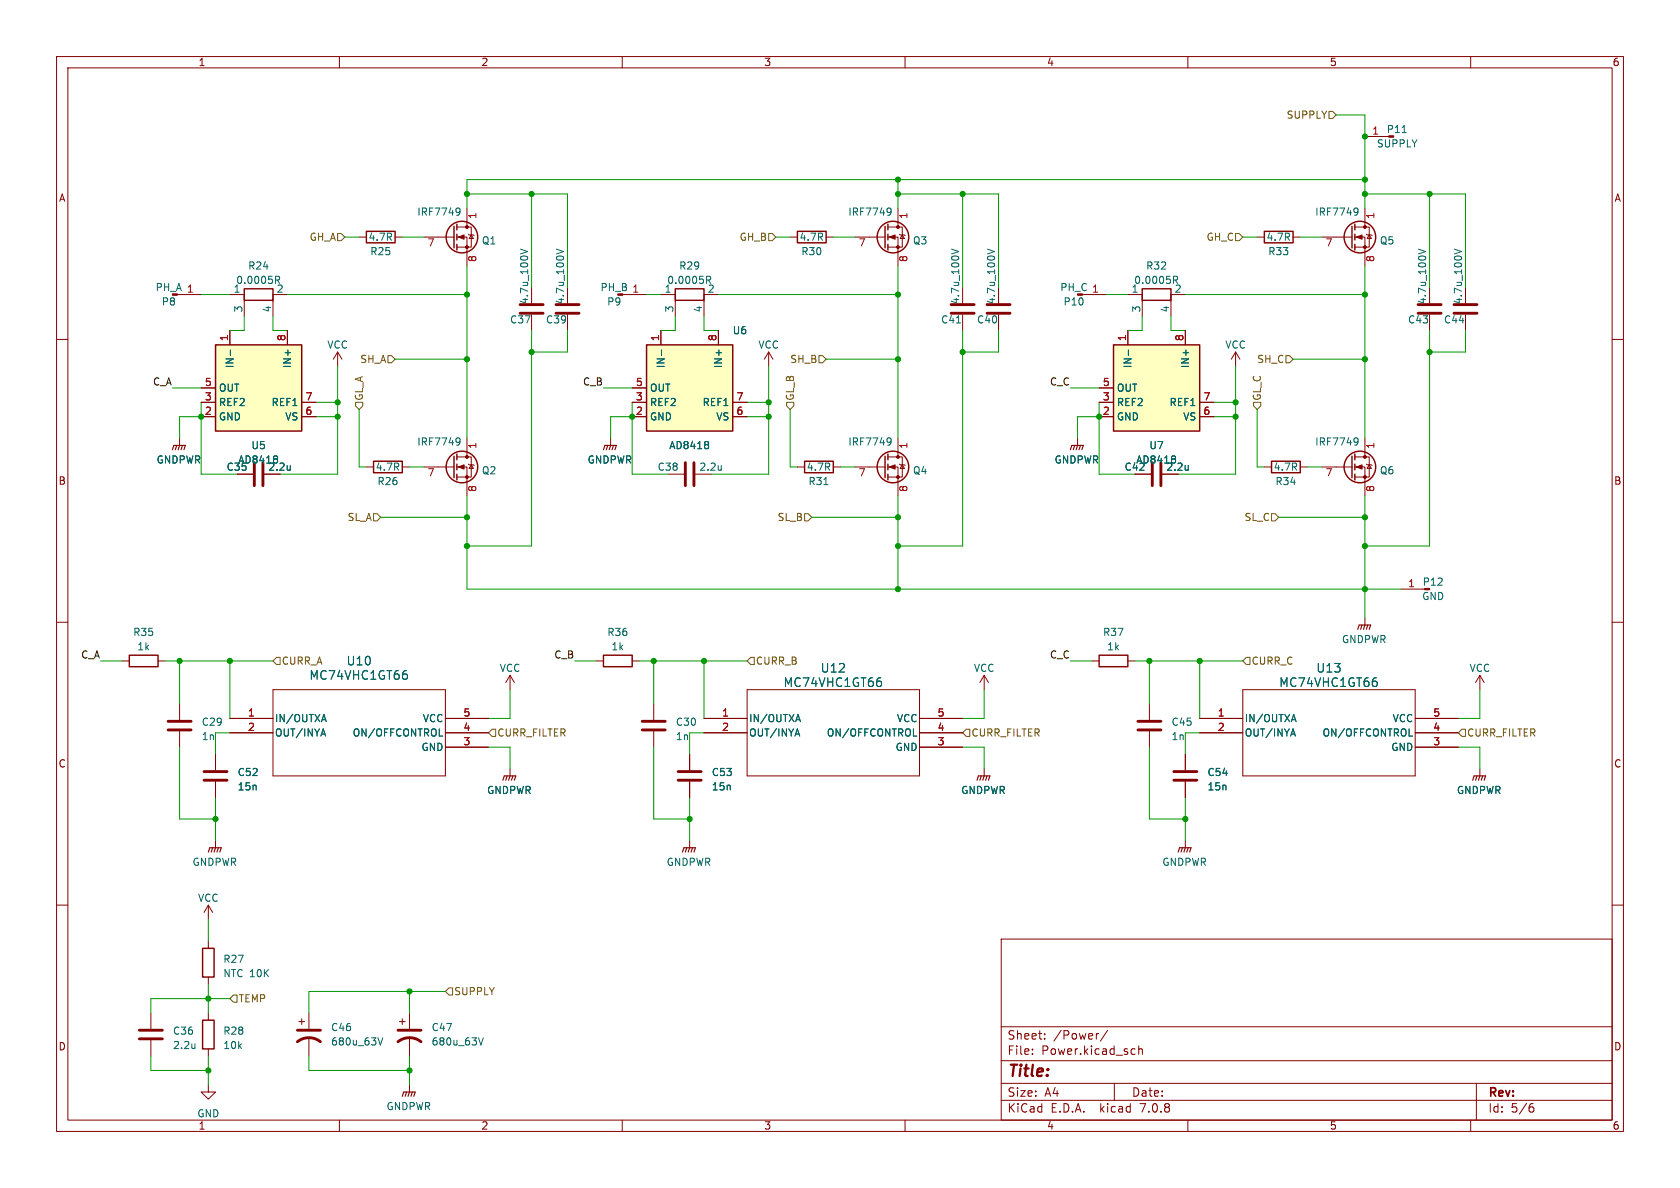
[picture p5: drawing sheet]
<svg xmlns="http://www.w3.org/2000/svg" width="297mm" height="210mm" viewBox="0 0 297 210" stroke-linecap="round" stroke-linejoin="round" font-family="sans-serif">
<g fill="none" stroke="#840000" stroke-width=".18">
<path d="M10 10h277v190h-277zM12 12h273v186h-273zM60 10v2M110 10v2M160 10v2M210 10v2M260 10v2M82.5 36.8v3.3M158.7 36.8v3.3M241.3 36.8v3.3M241.3 24.1h3.8M10 60h2"/>
<path d="M31.7 52.1h3.9M40.6 52.1h2.6v3.8M40.6 58.4v2.6M50.8 52.1h-2.5v3.8M50.8 58.4v2.6M63.5 41.9h1.3M69.8 41.9h1.3M74.9 41.9h5.4M80.8 41.9h1.7v5.1M80.8 40.1h2.5v3.6h-2.5M82.8 41.4l.1 .1h.8l.1 .2M83.3 41.5l.4 .7h-.8z"/>
<path d="M94 55.6v2.8M100.3 55.6v2.8M110.5 52.1h3.8M116.8 52.1h2.6v3.8M116.8 58.4v2.6M127 52.1h-2.5v3.8M127 58.4v2.6M139.7 41.9h1.3M146 41.9h1.3M151.1 41.9h5.4M157 41.9h1.7v5.1M157 40.1h2.5v3.6h-2.5"/>
<path d="M159 41.4l.1 .1h.8l.1 .2M159.5 41.5l.4 .7h-.8zM170.2 55.6v2.8M176.5 55.6v2.8M191.8 52.1h3.8M199.4 52.1h2.5v3.8M199.4 58.4v2.6M209.5 58.4v2.6M209.5 52.1h-2.5v3.8M222.2 41.9h1.3M228.6 41.9h1.3M233.7 41.9h5.3"/>
<path d="M239.5 41.9h1.8v5.1M239.5 40.1h2.6v3.6h-2.6M241.6 41.4l.1 .1h.7l.2 .2M242.1 41.5l.3 .7h-.7zM252.7 55.6v2.8M259.1 55.6v2.8M285 60h2M31.7 77.5v1.2M35.6 73.7h2.5M35.6 71.1h2.5M35.6 68.6h2.5M53.3 73.7h2.6"/>
<path d="M53.3 71.1h2.6M59.7 62.2l-.8 1.3M59.7 62.2v2.6M59.7 62.2l.8 1.3M82.5 77.5v3.3M107.9 77.5v1.2M111.8 73.7h2.5M111.8 71.1h2.5M111.8 68.6h2.5M129.5 73.7h2.6M129.5 71.1h2.6M135.9 62.2l-.8 1.3"/>
<path d="M135.9 62.2v2.6M135.9 62.2l.8 1.3M158.7 77.5v3.3M190.5 77.5v1.2M194.3 73.7h2.5M194.3 71.1h2.5M194.3 68.6h2.5M212.1 73.7h2.5M212.1 71.1h2.5M218.4 62.2l-.7 1.3M218.4 62.2v2.6M218.4 62.2l.8 1.3"/>
<path d="M241.3 77.5v3.3M41.9 83.8h2.8M46.7 83.8h2.8M64.8 82.6h1.2M71.1 82.6h1.3M74.9 82.6h5.4M80.8 82.6h1.7v5M80.8 80.8h2.5v3.5h-2.5M82.8 82l.1 .2h.8l.1 .1M83.3 82.2l.4 .6h-.8zM118.1 83.8h2.8M122.9 83.8h2.8"/>
<path d="M141 82.6h1.2M147.3 82.6h1.3M151.1 82.6h5.4M157 82.6h1.7v5M157 80.8h2.5v3.5h-2.5M159 82l.1 .2h.8l.1 .1M159.5 82.2l.4 .6h-.8zM200.7 83.8h2.8M205.5 83.8h2.8M223.5 82.6h1.3M229.9 82.6h1.2M233.7 82.6h5.3"/>
<path d="M239.5 82.6h1.8v5M239.5 80.8h2.6v3.5h-2.6M241.6 82l.1 .2h.7l.2 .1M242.1 82.2l.3 .6h-.7zM10 110h2M21.6 116.8h1.3M27.9 116.8h1.3M90.2 119.4v2.5M90.2 119.4l-.8 1.3M90.2 119.4l.7 1.3M105.4 116.8h1.3M111.8 116.8h1.2"/>
<path d="M174 119.4v2.5M174 119.4l-.8 1.3M174 119.4l.8 1.3M193 116.8h1.3M199.4 116.8h1.3M241.3 109.2v1.3M247.6 104.1h3.9M261.6 119.4l-.7 1.3M261.6 119.4v2.5M261.6 119.4l.8 1.3M285 110h2M31.7 124.5v2.8"/>
<path d="M31.7 129.3v2.8M38.1 133.4v2.7M38.1 138.2v2.8M40.6 127h7.7M40.6 129.5h7.7M48.3 121.9h30.4v15.3h-30.4zM78.7 127h7.7M78.7 129.5h7.7M78.7 132.1h7.7M90.2 135.9v1.3M115.6 124.5v2.8M115.6 129.3v2.8"/>
<path d="M121.9 133.4v2.7M121.9 138.2v2.8M124.5 127h7.6M124.5 129.5h7.6M132.1 121.9h30.5v15.3h-30.5zM162.6 127h7.6M162.6 129.5h7.6M162.6 132.1h7.6M174 135.9v1.3M203.2 124.5v2.8M203.2 129.3v2.8M209.5 133.4v2.7"/>
<path d="M209.5 138.2v2.8M212.1 127h7.6M212.1 129.5h7.6M219.7 121.9h30.5v15.3h-30.5zM250.2 127h7.6M250.2 129.5h7.6M250.2 132.1h7.6M261.6 135.9v1.3M10 160h2M38.1 148.6v1.3M121.9 148.6v1.3M209.5 148.6v1.3"/>
<path d="M285 160h2M26.7 179.1v2.8M36.8 160v2.6M36.8 166.4v1.2M36.8 172.7v1.3M36.8 179.1v1.2M36.8 160l-.7 1.3M36.8 160l.8 1.3M54.6 179.1v2.8M72.4 179.1v2.8M177 166h108v32h-108zM26.7 183.9v2.8"/>
<path d="M36.8 191.8v1.2h1.3l-1.3 1.3-1.2-1.3h1.2M36.8 185.4v1.3M52.8 180.6h1M53.3 180.1v1M54.6 183.4v3.3M60 198v2M70.6 180.6h1M71.1 180.1v1M72.4 183.4v3.3M72.4 191.8v1.2M110 198v2M160 198v2"/>
<path d="M177 194.5h108M177 191.5h108M177 187.5h108M177 181.5h108M182.5 186.3v.1M182.5 185.5v.1M184.7 183.6v.1M184.7 182.8v.1M194.2 182.7l-.2 .1M195.8 182.1l-1.3 2M197 191.5v3M200.2 185.4l.5 .1"/>
<path d="M200.7 186.3l-.5 .1M201.3 185.5l.2-.1 .4 .1 .1 .9M201.3 184.9v1.5M210 198v2M260 198v2M261 191.5v6.5M270.6 195.7h.3l.3 .3-.1 .5-.5 .1M271 195.1l-.4 .1"/>
</g>
<g fill="none" stroke="#840000" stroke-width=".25">
<path d="M80.8 39.6v1M157 39.6v1M239.5 39.6v1M43.2 51.1h5.1v2h-5.1zM64.8 40.9h5v2h-5zM80.3 40v3.8M80.8 41.4v1M80.8 43.2v1M119.4 51.1h5.1v2h-5.1zM141 40.9h5v2h-5zM156.5 40v3.8M157 41.4v1"/>
<path d="M157 43.2v1M201.9 51.1h5.1v2h-5.1zM223.5 40.9h5.1v2h-5.1zM239 40v3.8M239.5 41.4v1M239.5 43.2v1M38.1 61h15.2v15.2h-15.2zM114.3 61h15.2v15.2h-15.2zM196.8 61h15.3v15.2h-15.3zM66 81.5h5.1v2.1h-5.1zM80.3 80.6v3.9M80.8 80.3v1"/>
<path d="M80.8 82v1.1M80.8 83.8v1M142.2 81.5h5.1v2.1h-5.1zM156.5 80.6v3.9M157 80.3v1M157 82v1.1M157 83.8v1M224.8 81.5h5.1v2.1h-5.1zM239 80.6v3.9M239.5 80.3v1M239.5 82v1.1M239.5 83.8v1"/>
<path d="M22.9 115.8h5v2.1h-5zM106.7 115.8h5.1v2.1h-5.1zM194.3 115.8h5.1v2.1h-5.1zM35.8 167.6h2v5.1h-2zM35.8 180.3h2v5.1h-2z"/>
<circle cx="81.7" cy="41.9" r="2.79"/>
<circle cx="157.9" cy="41.9" r="2.79"/>
<circle cx="240.4" cy="41.9" r="2.79"/>
<circle cx="81.7" cy="82.5" r="2.79"/>
<circle cx="157.9" cy="82.5" r="2.79"/>
<circle cx="240.4" cy="82.5" r="2.79"/>
</g>
<g fill="none" stroke="#840000" stroke-width=".51">
<path d="M91.9 53.8h4.1M91.9 55.4h4.1M98.3 53.8h4.1M98.3 55.4h4.1M168.1 53.8h4.1M168.1 55.4h4.1M174.5 53.8h4.1M174.5 55.4h4.1M250.7 53.8h4.1M250.7 55.4h4.1M257 53.8h4.1M257 55.4h4.1"/>
<path d="M45 81.8v4.1M46.5 81.8v4.1M121.2 81.8v4.1M122.7 81.8v4.1M203.7 81.8v4.1M205.2 81.8v4.1M29.7 129h4.1M29.7 127.5h4.1M36.1 137.9h4M36.1 136.4h4M113.5 129h4.1M113.5 127.5h4.1"/>
<path d="M119.9 137.9h4.1M119.9 136.4h4.1M201.2 129h4M201.2 127.5h4M207.5 137.9h4.1M207.5 136.4h4.1M24.6 182.1h4.1M24.6 183.6h4.1M52.6 184.2a3.3 3.3 0 0 1 4 0M52.6 182.1h4M70.4 184.2a3.3 3.3 0 0 1 4 0M70.4 182.1h4"/>
</g>
<g fill="#840000" stroke="#840000" stroke-width=".18">
<path d="M81 41.9l1-.4v.8z"/>
<path d="M157.2 82.6l1-.4v.7z"/>
<path d="M239.8 82.6l1-.4v.7z"/>
<path d="M81 82.6l1-.4v.7z"/>
<path d="M157.2 41.9l1-.4v.8z"/>
<path d="M239.8 41.9l1-.4v.8z"/>
<circle cx="82.5" cy="43.7" r=".25"/>
<circle cx="82.5" cy="40.1" r=".25"/>
<circle cx="158.7" cy="84.3" r=".25"/>
<circle cx="158.7" cy="80.8" r=".25"/>
<circle cx="241.3" cy="84.3" r=".25"/>
<circle cx="241.3" cy="80.8" r=".25"/>
<circle cx="82.5" cy="84.3" r=".25"/>
<circle cx="82.5" cy="80.8" r=".25"/>
<circle cx="158.7" cy="43.7" r=".25"/>
<circle cx="158.7" cy="40.1" r=".25"/>
<circle cx="241.3" cy="43.7" r=".25"/>
<circle cx="241.3" cy="40.1" r=".25"/>
</g>
<g fill="none" stroke="#006464" stroke-width=".18">
<path d="M80.8 36.8l.5 .1a.84 .84 0 0 1-.3 1.1M81.3 37.3l-.1 .2-.4 .1M157 36.8l.5 .1a.84 .84 0 0 1-.3 1.1M157.5 37.3l-.1 .2-.4 .1M239.6 36.8l.4 .1a.84 .84 0 0 1-.3 1.1M240.1 37.3l-.1 .2-.4 .1M247.9 23.4h.7M48.7 48.8h.5l.2 .3-.1 .3-.6 .1M49 49.5l.4 .6M92 44l1.3 .5-1.3 .4M98.4 44l1.2 .5-1.2 .4M124.9 48.8h.5l.2 .3-.1 .3-.6 .1"/>
<path d="M125.2 49.5l.4 .6M168.2 44l1.3 .5-1.3 .4M169.1 57.1h.7M174.6 44l1.2 .5-1.2 .4M207.5 48.8h.4l.3 .3-.1 .3-.6 .1M207.8 49.5l.4 .6M250.8 44l1.2 .5-1.2 .4M257.1 44l1.3 .5-1.3 .4M40.7 61.9v.9M80.8 77.4l.5 .1a.84 .84 0 0 1-.3 1.2M81.3 78l-.1 .1-.4 .1M116.9 61.9v.9"/>
<path d="M125.2 78.1l.1 .2-.1 .2M125.2 78.7l.1 .1-.1 .5M157 77.4l.5 .1a.84 .84 0 0 1-.3 1.2M157.5 78l-.1 .1-.4 .1M199.5 61.9v.9M239.6 77.4l.4 .1a.84 .84 0 0 1-.3 1.2M240.1 78l-.1 .1-.4 .1M49 80.7l.1 .1-.1 .3M49 81.2l.1 .4M51.3 82.3v.8M51.3 83v.1M127.5 82.3v.8"/>
<path d="M127.5 83v.1M145.7 85.7h.7M207.7 80.7l.1 .1-.1 .3M207.7 81.2l.1 .4M210.1 82.3v.8M210.1 83l-.1 .1M71.9 119.2l.1 .2-.1 .6M57 127.2h.6M57.1 128.8l.5 1.3M57.3 126.3l.4 1.3M77.7 130.1h.6M140.8 127.2h.6"/>
<path d="M141 128.8l.4 1.3M141.1 126.3l.4 1.3M155.7 120.5l.1 .2-.1 .6M161.5 130.1h.6M228.4 127.2h.6M228.6 128.8l.4 1.3M228.7 126.3l.4 1.3M243.3 120.5l.2 .2-.2 .6M249.1 130.1h.6M34.5 184.5v.9M34.5 185.2l-.1 .1M66.8 183.5l.4 1.2 .5-1.2"/>
<path d="M84.6 183.5l.4 1.2 .4-1.2"/>
</g>
<g fill="none" stroke="#840000" stroke-width=".2">
<path d="M30.5 79.5l.2-.8h2.1l-.3 .8M31.2 78.7l-.2 .8M31.7 78.7l-.2 .8M32.3 78.7l-.3 .8M106.7 79.5l.2-.8h2.1l-.3 .8M107.4 78.7l-.2 .8M107.9 78.7l-.2 .8M108.5 78.7l-.3 .8M189.2 79.5l.3-.8h2l-.2 .8M190 78.7l-.3 .8M190.5 78.7l-.3 .8M191 78.7l-.2 .8"/>
<path d="M240 111.3l.3-.8h2l-.2 .8M240.8 110.5l-.3 .8M241.3 110.5l-.3 .8M241.8 110.5l-.2 .8M88.9 137.9l.3-.7h2l-.3 .7M89.7 137.2l-.3 .7M90.2 137.2l-.3 .7M90.7 137.2l-.3 .7M172.7 137.9l.3-.7h2l-.2 .7M173.5 137.2l-.3 .7M174 137.2l-.3 .7M174.5 137.2l-.3 .7"/>
<path d="M260.3 137.9l.3-.7h2l-.2 .7M261.1 137.2l-.2 .7M261.6 137.2l-.2 .7M262.1 137.2l-.2 .7M36.8 150.6l.3-.7h2l-.2 .7M37.6 149.9l-.3 .7M38.1 149.9l-.3 .7M38.6 149.9l-.2 .7M120.6 150.6l.3-.7h2l-.2 .7M121.4 149.9l-.2 .7M121.9 149.9l-.2 .7M122.4 149.9l-.2 .7"/>
<path d="M208.3 150.6l.2-.7h2.1l-.3 .7M209 149.9l-.2 .7M209.5 149.9l-.2 .7M210.1 149.9l-.3 .7M71.1 193.8l.3-.8h2l-.2 .8M71.9 193l-.3 .8M72.4 193l-.3 .8M72.9 193l-.3 .8"/>
</g>
<g fill="#ffffc2" stroke="#ffffc2" stroke-width=".18">
<path d="M114.3 61h15.2v15.2h-15.2z"/>
<path d="M38.1 61h15.2v15.2h-15.2z"/>
<path d="M196.8 61h15.3v15.2h-15.3z"/>
</g>
<g fill="none" stroke="#725600" stroke-width=".18">
<path d="M234.9 19.7h.7l.6 .6-.6 .7h-.7zM59.7 41.3h.6l.7 .6-.7 .6h-.6zM135.9 41.3h.6l.7 .6-.7 .6h-.6zM218.4 41.3h.7l.6 .6-.6 .6h-.7zM62.9 71.1h1.2v.7l-.6 .6-.6-.6zM68.6 62.9h.6l.6 .6-.6 .6h-.6zM139.1 71.1h1.2v.7l-.6 .6-.6-.6zM144.8 62.9h.6l.6 .6-.6 .6h-.6zM221.6 71.1h1.3v.7l-.7 .6-.6-.6zM227.3 62.9h.7l.6 .6-.6 .6h-.7zM66 90.8h.7l.6 .6-.6 .7h-.7zM142.2 90.8h.7l.6 .6-.6 .7h-.7z"/>
<path d="M224.8 90.8h.6l.7 .6-.7 .7h-.6zM48.9 116.2h.6v1.3h-.6l-.6-.7zM132.7 116.2h.6v1.3h-.6l-.6-.7zM220.3 116.2h.7v1.3h-.7l-.6-.7zM87 128.9h.6v1.3h-.6l-.6-.7zM170.8 128.9h.6v1.3h-.6l-.6-.7zM257.8 129.5l.6-.6h.7v1.3h-.7zM41.3 175.9h.6v1.3h-.6l-.7-.7zM78.7 175.3l.7-.7h.6v1.3h-.6z"/>
</g>
<g fill="none" stroke="#009600" stroke-width=".18">
<path d="M82.5 34.3h17.8v16.5M94 34.3v16.5M158.7 31.8v5M158.7 34.3h17.8v16.5M170.2 34.3v16.5M236.2 20.3h5.1v16.5M241.3 31.8h-158.8v5M241.3 34.3h17.8v16.5M252.7 34.3v16.5M35.6 52.1h5M43.2 55.9v2.5h-2.6M48.3 55.9v2.5h2.5"/>
<path d="M50.8 52.1h31.7M61 41.9h2.5M71.1 41.9h3.8M82.5 47v30.5M94 58.4v38.1h-11.5M100.3 58.4v3.8h-6.3M114.3 52.1h2.5M119.4 55.9v2.5h-2.6M124.5 55.9v2.5h2.5M127 52.1h31.7M137.2 41.9h2.5M147.3 41.9h3.8"/>
<path d="M158.7 47v30.5M170.2 58.4v38.1h-11.5M176.5 58.4v3.8h-6.3M195.6 52.1h3.8M201.9 55.9v2.5h-2.5M207 55.9v2.5h2.5M209.5 52.1h31.8M219.7 41.9h2.5M229.9 41.9h3.8M241.3 47v30.5M252.7 58.4v38.1h-11.4M259.1 58.4v3.8h-6.4"/>
<path d="M30.5 68.6h5.1M35.6 71.1v12.7h6.3M35.6 73.7h-3.9v3.8M55.9 73.7h3.8M55.9 71.1h3.8M59.7 64.8v19h-10.2M63.5 72.4v10.2h1.3M69.8 63.5h12.7M106.7 68.6h5.1M111.8 71.1v12.7h6.3M111.8 73.7h-3.9v3.8M132.1 73.7h3.8"/>
<path d="M132.1 71.1h3.8M135.9 64.8v19h-10.2M139.7 72.4v10.2h1.3M146 63.5h12.7M189.2 68.6h5.1M194.3 71.1v12.7h6.4M194.3 73.7h-3.8v3.8M214.6 73.7h3.8M214.6 71.1h3.8M218.4 64.8v19h-10.1M222.2 72.4v10.2h1.3M228.6 63.5h12.7"/>
<path d="M67.3 91.4h15.2M72.4 82.6h2.5M82.5 87.6v16.5h165.1M143.5 91.4h15.2M148.6 82.6h2.5M158.7 87.6v16.5M226.1 91.4h15.2M231.1 82.6h2.6M241.3 87.6v21.6M17.8 116.8h3.8M29.2 116.8h19.1M31.7 116.8v7.7"/>
<path d="M40.6 116.8v10.2M101.6 116.8h3.8M113 116.8h19.1M115.6 116.8v7.7M124.5 116.8v10.2M189.2 116.8h3.8M200.7 116.8h19M203.2 116.8v7.7M212.1 116.8v10.2M31.7 132.1v12.7h6.4M40.6 129.5h-2.5v3.9M86.4 132.1h3.8v3.8"/>
<path d="M90.2 121.9v5.1h-3.8M115.6 132.1v12.7h6.3M124.5 129.5h-2.6v3.9M170.2 132.1h3.8v3.8M174 121.9v5.1h-3.8M203.2 132.1v12.7h6.3M212.1 129.5h-2.6v3.9M257.8 132.1h3.8v3.8M261.6 121.9v5.1h-3.8M38.1 141v7.6M121.9 141v7.6M209.5 141v7.6"/>
<path d="M36.8 162.6v3.8M36.8 174v5.1M40.6 176.5h-13.9v2.6M72.4 175.3v3.8M78.7 175.3h-24.1v3.8M26.7 186.7v2.5h10.1M36.8 186.7v5.1M54.6 186.7v2.5h17.8M72.4 186.7v5.1"/>
</g>
<g fill="#009600" stroke="#009600" stroke-width=".18">
<circle cx="94" cy="34.3" r=".46"/>
<circle cx="82.5" cy="34.3" r=".46"/>
<circle cx="59.7" cy="71.1" r=".46"/>
<circle cx="82.5" cy="52.1" r=".46"/>
<circle cx="72.4" cy="175.3" r=".46"/>
<circle cx="124.5" cy="116.8" r=".46"/>
<circle cx="115.6" cy="116.8" r=".46"/>
<circle cx="121.9" cy="144.8" r=".46"/>
<circle cx="94" cy="62.2" r=".46"/>
<circle cx="82.5" cy="63.5" r=".46"/>
<circle cx="82.5" cy="96.5" r=".46"/>
<circle cx="82.5" cy="91.4" r=".46"/>
<circle cx="111.8" cy="73.7" r=".46"/>
<circle cx="40.6" cy="116.8" r=".46"/>
<circle cx="36.8" cy="176.5" r=".46"/>
<circle cx="36.8" cy="189.2" r=".46"/>
<circle cx="72.4" cy="189.2" r=".46"/>
<circle cx="38.1" cy="144.8" r=".46"/>
<circle cx="135.9" cy="71.1" r=".46"/>
<circle cx="135.9" cy="73.7" r=".46"/>
<circle cx="31.7" cy="116.8" r=".46"/>
<circle cx="59.7" cy="73.7" r=".46"/>
<circle cx="35.6" cy="73.7" r=".46"/>
<circle cx="170.2" cy="34.3" r=".46"/>
<circle cx="158.7" cy="34.3" r=".46"/>
<circle cx="158.7" cy="52.1" r=".46"/>
<circle cx="158.7" cy="31.8" r=".46"/>
<circle cx="194.3" cy="73.7" r=".46"/>
<circle cx="158.7" cy="91.4" r=".46"/>
<circle cx="158.7" cy="63.5" r=".46"/>
<circle cx="170.2" cy="62.2" r=".46"/>
<circle cx="158.7" cy="96.5" r=".46"/>
<circle cx="158.7" cy="104.1" r=".46"/>
<circle cx="212.1" cy="116.8" r=".46"/>
<circle cx="203.2" cy="116.8" r=".46"/>
<circle cx="209.5" cy="144.8" r=".46"/>
<circle cx="241.3" cy="104.1" r=".46"/>
<circle cx="241.3" cy="91.4" r=".46"/>
<circle cx="241.3" cy="96.5" r=".46"/>
<circle cx="252.7" cy="62.2" r=".46"/>
<circle cx="241.3" cy="63.5" r=".46"/>
<circle cx="218.4" cy="73.7" r=".46"/>
<circle cx="218.4" cy="71.1" r=".46"/>
<circle cx="241.3" cy="24.1" r=".46"/>
<circle cx="252.7" cy="34.3" r=".46"/>
<circle cx="241.3" cy="52.1" r=".46"/>
<circle cx="241.3" cy="34.3" r=".46"/>
<circle cx="241.3" cy="31.8" r=".46"/>
</g>
<text font-size="2.8" fill="#840000" x="178" y="190.9">Title:</text>
<g font-size="2.1" fill="#006464">
<text x="61.2" y="117.8">U10</text>
<text x="145" y="119.1">U12</text>
<text x="232.6" y="119.1">U13</text>
<text x="54.6" y="120.4">MC74VHC1GT66</text>
<text x="138.4" y="121.6">MC74VHC1GT66</text>
<text x="226.1" y="121.6">MC74VHC1GT66</text>
</g>
<g font-size="2.1" fill="#840000">
<text x="178" y="184">Sheet:</text>
<text x="186.2" y="184">/Power/</text>
<text x="178" y="186.7">File:</text>
<text x="184.1" y="186.7">Power.kicad_sch</text>
<text x="178" y="196.9">KiCad</text>
<text x="178" y="194.1">Size:</text>
<text x="184.7" y="194.1">A4</text>
<text x="185.7" y="196.9">E.D.A.</text>
<text x="194.6" y="196.9">kicad</text>
<text x="200" y="194.1">Date:</text>
<text x="201.8" y="196.9">7.0.8</text>
<text x="263" y="194.3">Rev:</text>
<text x="263" y="196.9">Id:</text>
<text x="267.1" y="196.9">5/6</text>
</g>
<g font-size="1.8" fill="#840000">
<text x="35" y="11.9">1</text>
<text x="85" y="11.9">2</text>
<text x="135" y="11.9">3</text>
<text x="185" y="11.9">4</text>
<text x="235" y="11.9">5</text>
<text x="285" y="11.9">6</text>
<text x="10.3" y="35.9">A</text>
<text x="285.3" y="35.9">A</text>
<text x="10.3" y="85.9">B</text>
<text x="285.3" y="85.9">B</text>
<text x="10.3" y="135.9">C</text>
<text x="285.3" y="135.9">C</text>
<text x="10.3" y="185.9">D</text>
<text x="285.3" y="185.9">D</text>
<text x="35" y="199.9">1</text>
<text x="85" y="199.9">2</text>
<text x="135" y="199.9">3</text>
<text x="185" y="199.9">4</text>
<text x="235" y="199.9">5</text>
<text x="285" y="199.9">6</text>
</g>
<g font-size="1.8" fill="#725600">
<text x="227.4" y="21.2">SUPPLY</text>
<text x="54.6" y="42.8">GH_A</text>
<text x="130.7" y="42.8">GH_B</text>
<text x="213.2" y="42.8">GH_C</text>
<text x="63.6" y="64.4">SH_A</text>
<text x="139.6" y="64.4">SH_B</text>
<text x="222.2" y="64.4">SH_C</text>
<text x="64.4" y="70.9" transform="rotate(-90 64.4 70.9)">GL_A</text>
<text x="140.6" y="70.9" transform="rotate(-90 140.6 70.9)">GL_B</text>
<text x="223.1" y="70.9" transform="rotate(-90 223.1 70.9)">GL_C</text>
<text x="61.4" y="92.3">SL_A</text>
<text x="137.4" y="92.3">SL_B</text>
<text x="219.9" y="92.3">SL_C</text>
<text x="49.7" y="117.7">CURR_A</text>
<text x="133.5" y="117.7">CURR_B</text>
<text x="221.2" y="117.7">CURR_C</text>
<text x="87.8" y="130.4">CURR_FILTER</text>
<text x="171.6" y="130.4">CURR_FILTER</text>
<text x="259.3" y="130.4">CURR_FILTER</text>
<text x="42.1" y="177.4">TEMP</text>
<text x="80.2" y="176.1">SUPPLY</text>
</g>
<g font-size="1.8" fill="#a90000">
<text x="242.5" y="23.9">1</text>
<text x="84.5" y="38.8" transform="rotate(-90 84.5 38.8)">1</text>
<text x="160.7" y="38.8" transform="rotate(-90 160.7 38.8)">1</text>
<text x="243.3" y="38.8" transform="rotate(-90 243.3 38.8)">1</text>
<text x="75.5" y="43.9">7</text>
<text x="84.5" y="46.4" transform="rotate(-90 84.5 46.4)">8</text>
<text x="151.7" y="43.9">7</text>
<text x="160.7" y="46.4" transform="rotate(-90 160.7 46.4)">8</text>
<text x="234.2" y="43.9">7</text>
<text x="243.3" y="46.4" transform="rotate(-90 243.3 46.4)">8</text>
<text x="40.4" y="60.4" transform="rotate(-90 40.4 60.4)">1</text>
<text x="50.5" y="60.4" transform="rotate(-90 50.5 60.4)">8</text>
<text x="116.6" y="60.4" transform="rotate(-90 116.6 60.4)">1</text>
<text x="126.7" y="60.4" transform="rotate(-90 126.7 60.4)">8</text>
<text x="199.1" y="60.4" transform="rotate(-90 199.1 60.4)">1</text>
<text x="209.3" y="60.4" transform="rotate(-90 209.3 60.4)">8</text>
<text x="36.1" y="70.9">3</text>
<text x="36.1" y="68.3">5</text>
<text x="53.9" y="70.9">7</text>
<text x="112.3" y="70.9">3</text>
<text x="112.3" y="68.3">5</text>
<text x="130.1" y="70.9">7</text>
<text x="194.9" y="70.9">3</text>
<text x="194.9" y="68.3">5</text>
<text x="212.7" y="70.9">7</text>
<text x="36.1" y="73.4">2</text>
<text x="53.9" y="73.4">6</text>
<text x="112.3" y="73.4">2</text>
<text x="130.1" y="73.4">6</text>
<text x="194.9" y="73.4">2</text>
<text x="212.7" y="73.4">6</text>
<text x="84.5" y="79.4" transform="rotate(-90 84.5 79.4)">1</text>
<text x="160.7" y="79.4" transform="rotate(-90 160.7 79.4)">1</text>
<text x="243.3" y="79.4" transform="rotate(-90 243.3 79.4)">1</text>
<text x="75.5" y="84.5">7</text>
<text x="84.5" y="87.1" transform="rotate(-90 84.5 87.1)">8</text>
<text x="151.7" y="84.5">7</text>
<text x="160.7" y="87.1" transform="rotate(-90 160.7 87.1)">8</text>
<text x="234.2" y="84.5">7</text>
<text x="243.3" y="87.1" transform="rotate(-90 243.3 87.1)">8</text>
<text x="248.8" y="103.9">1</text>
<text x="43.7" y="126.7">1</text>
<text x="43.7" y="129.3">2</text>
<text x="81.8" y="131.8">3</text>
<text x="81.8" y="129.3">4</text>
<text x="81.8" y="126.7">5</text>
<text x="127.6" y="126.7">1</text>
<text x="127.6" y="129.3">2</text>
<text x="165.7" y="131.8">3</text>
<text x="165.7" y="129.3">4</text>
<text x="165.7" y="126.7">5</text>
<text x="215.2" y="126.7">1</text>
<text x="215.2" y="129.3">2</text>
<text x="253.3" y="131.8">3</text>
<text x="253.3" y="129.3">4</text>
<text x="253.3" y="126.7">5</text>
</g>
<g font-size="1.8" fill="#006464">
<text x="245.1" y="23.7">P11</text>
<text x="243.3" y="26.3">SUPPLY</text>
<text x="73.7" y="38.3">IRF7749</text>
<text x="149.9" y="38.3">IRF7749</text>
<text x="232.4" y="38.3">IRF7749</text>
<text x="43.8" y="47.9">R24</text>
<text x="65.1" y="42.8">4.7R</text>
<text x="65.4" y="45.3">R25</text>
<text x="85.1" y="43.4">Q1</text>
<text x="120" y="47.9">R29</text>
<text x="141.3" y="42.8">4.7R</text>
<text x="141.6" y="45.3">R30</text>
<text x="161.3" y="43.4">Q3</text>
<text x="202.5" y="47.9">R32</text>
<text x="223.8" y="42.8">4.7R</text>
<text x="224.1" y="45.3">R33</text>
<text x="243.8" y="43.4">Q5</text>
<text x="27.4" y="51.7">PH_A 1</text>
<text x="41.2" y="51.8">1</text>
<text x="41.7" y="50.4">0.0005R</text>
<text x="48.8" y="51.8">2</text>
<text x="93.6" y="53.9" transform="rotate(-90 93.6 53.9)">4.7u_100V</text>
<text x="99.9" y="53.9" transform="rotate(-90 99.9 53.9)">4.7u_100V</text>
<text x="106.1" y="51.7">PH_B 1</text>
<text x="117.4" y="51.8">1</text>
<text x="117.9" y="50.4">0.0005R</text>
<text x="125" y="51.8">2</text>
<text x="169.8" y="53.9" transform="rotate(-90 169.8 53.9)">4.7u_100V</text>
<text x="176.1" y="53.9" transform="rotate(-90 176.1 53.9)">4.7u_100V</text>
<text x="187.3" y="51.7">PH_C 1</text>
<text x="200" y="51.8">1</text>
<text x="200.4" y="50.4">0.0005R</text>
<text x="207.6" y="51.8">2</text>
<text x="252.3" y="53.9" transform="rotate(-90 252.3 53.9)">4.7u_100V</text>
<text x="258.7" y="53.9" transform="rotate(-90 258.7 53.9)">4.7u_100V</text>
<text x="28.5" y="54.2">P8</text>
<text x="42.9" y="55.3" transform="rotate(-90 42.9 55.3)">3</text>
<text x="48" y="55.3" transform="rotate(-90 48 55.3)">4</text>
<text x="90.1" y="57.4">C37</text>
<text x="96.4" y="57.4">C39</text>
<text x="107.2" y="54.2">P9</text>
<text x="119.1" y="55.3" transform="rotate(-90 119.1 55.3)">3</text>
<text x="124.2" y="55.3" transform="rotate(-90 124.2 55.3)">4</text>
<text x="129.4" y="59.3">U6</text>
<text x="166.3" y="57.4">C41</text>
<text x="172.6" y="57.4">C40</text>
<text x="187.9" y="54.2">P10</text>
<text x="201.7" y="55.3" transform="rotate(-90 201.7 55.3)">3</text>
<text x="206.8" y="55.3" transform="rotate(-90 206.8 55.3)">4</text>
<text x="248.8" y="57.4">C43</text>
<text x="255.2" y="57.4">C44</text>
<text x="41.5" y="65.2" transform="rotate(-90 41.5 65.2)">IN-</text>
<text x="51.7" y="65.2" transform="rotate(-90 51.7 65.2)">IN+</text>
<text x="57.8" y="61.8">VCC</text>
<text x="117.7" y="65.2" transform="rotate(-90 117.7 65.2)">IN-</text>
<text x="127.9" y="65.2" transform="rotate(-90 127.9 65.2)">IN+</text>
<text x="134" y="61.8">VCC</text>
<text x="200.3" y="65.2" transform="rotate(-90 200.3 65.2)">IN-</text>
<text x="210.4" y="65.2" transform="rotate(-90 210.4 65.2)">IN+</text>
<text x="216.5" y="61.8">VCC</text>
<text x="38.6" y="72">REF2</text>
<text x="38.6" y="69.4">OUT</text>
<text x="47.9" y="72">REF1</text>
<text x="114.8" y="72">REF2</text>
<text x="114.8" y="69.4">OUT</text>
<text x="124.1" y="72">REF1</text>
<text x="197.4" y="72">REF2</text>
<text x="197.4" y="69.4">OUT</text>
<text x="206.7" y="72">REF1</text>
<text x="38.6" y="74.5">GND</text>
<text x="50.3" y="74.5">VS</text>
<text x="114.8" y="74.5">GND</text>
<text x="126.5" y="74.5">VS</text>
<text x="197.4" y="74.5">GND</text>
<text x="209.1" y="74.5">VS</text>
<text x="27.6" y="82.1">GNDPWR</text>
<text x="40" y="83.4">C35</text>
<text x="42" y="82.1">AD8418</text>
<text x="44.3" y="79.6">U5</text>
<text x="47.3" y="83.4">2.2u</text>
<text x="66.3" y="83.4">4.7R</text>
<text x="73.7" y="79">IRF7749</text>
<text x="103.8" y="82.1">GNDPWR</text>
<text x="116.2" y="83.4">C38</text>
<text x="118.2" y="79.6">AD8418</text>
<text x="123.5" y="83.4">2.2u</text>
<text x="142.5" y="83.4">4.7R</text>
<text x="149.9" y="79">IRF7749</text>
<text x="186.3" y="82.1">GNDPWR</text>
<text x="198.7" y="83.4">C42</text>
<text x="200.8" y="82.1">AD8418</text>
<text x="203.1" y="79.6">U7</text>
<text x="206.1" y="83.4">2.2u</text>
<text x="225.1" y="83.4">4.7R</text>
<text x="232.4" y="79">IRF7749</text>
<text x="66.6" y="86">R26</text>
<text x="85.1" y="84">Q2</text>
<text x="142.8" y="86">R31</text>
<text x="161.3" y="84">Q4</text>
<text x="225.4" y="86">R34</text>
<text x="243.8" y="84">Q6</text>
<text x="251.3" y="106.3">GND</text>
<text x="251.4" y="103.7">P12</text>
<text x="23.5" y="112.6">R35</text>
<text x="107.3" y="112.6">R36</text>
<text x="194.9" y="112.6">R37</text>
<text x="237.1" y="113.9">GNDPWR</text>
<text x="24.2" y="115.2">1k</text>
<text x="88.3" y="119">VCC</text>
<text x="108" y="115.2">1k</text>
<text x="172.1" y="119">VCC</text>
<text x="195.6" y="115.2">1k</text>
<text x="259.7" y="119">VCC</text>
<text x="35.6" y="131">1n</text>
<text x="35.6" y="128.5">C29</text>
<text x="48.5" y="127.9">IN/OUTXA</text>
<text x="48.5" y="130.4">OUT/INYA</text>
<text x="62.3" y="130.4">ON/OFFCONTROL</text>
<text x="74.7" y="127.9">VCC</text>
<text x="119.4" y="131">1n</text>
<text x="119.4" y="128.5">C30</text>
<text x="132.3" y="127.9">IN/OUTXA</text>
<text x="132.3" y="130.4">OUT/INYA</text>
<text x="146.1" y="130.4">ON/OFFCONTROL</text>
<text x="158.5" y="127.9">VCC</text>
<text x="207" y="131">1n</text>
<text x="207" y="128.5">C45</text>
<text x="220" y="127.9">IN/OUTXA</text>
<text x="220" y="130.4">OUT/INYA</text>
<text x="233.7" y="130.4">ON/OFFCONTROL</text>
<text x="246.1" y="127.9">VCC</text>
<text x="41.9" y="137.4">C52</text>
<text x="74.4" y="132.9">GND</text>
<text x="125.7" y="137.4">C53</text>
<text x="158.2" y="132.9">GND</text>
<text x="213.4" y="137.4">C54</text>
<text x="245.9" y="132.9">GND</text>
<text x="41.9" y="139.9">15n</text>
<text x="86" y="140.6">GNDPWR</text>
<text x="125.7" y="139.9">15n</text>
<text x="169.8" y="140.6">GNDPWR</text>
<text x="213.4" y="139.9">15n</text>
<text x="257.5" y="140.6">GNDPWR</text>
<text x="33.9" y="153.3">GNDPWR</text>
<text x="117.8" y="153.3">GNDPWR</text>
<text x="205.4" y="153.3">GNDPWR</text>
<text x="34.9" y="159.6">VCC</text>
<text x="39.4" y="172.9">NTC 10K</text>
<text x="39.4" y="170.4">R27</text>
<text x="30.5" y="183.1">C36</text>
<text x="30.5" y="185.6">2.2u</text>
<text x="39.4" y="185.6">10k</text>
<text x="39.4" y="183.1">R28</text>
<text x="58.4" y="185">680u_63V</text>
<text x="58.4" y="182.5">C46</text>
<text x="76.2" y="185">680u_63V</text>
<text x="76.2" y="182.5">C47</text>
<text x="34.8" y="197.7">GND</text>
<text x="68.2" y="196.4">GNDPWR</text>
</g>
<g font-size="1.8" fill="#0f0f0f">
<text x="27" y="68.2">C_A</text>
<text x="103" y="68.2">C_B</text>
<text x="185.5" y="68.2">C_C</text>
<text x="14.3" y="116.5">C_A</text>
<text x="97.9" y="116.5">C_B</text>
<text x="185.5" y="116.5">C_C</text>
</g>
</svg>
